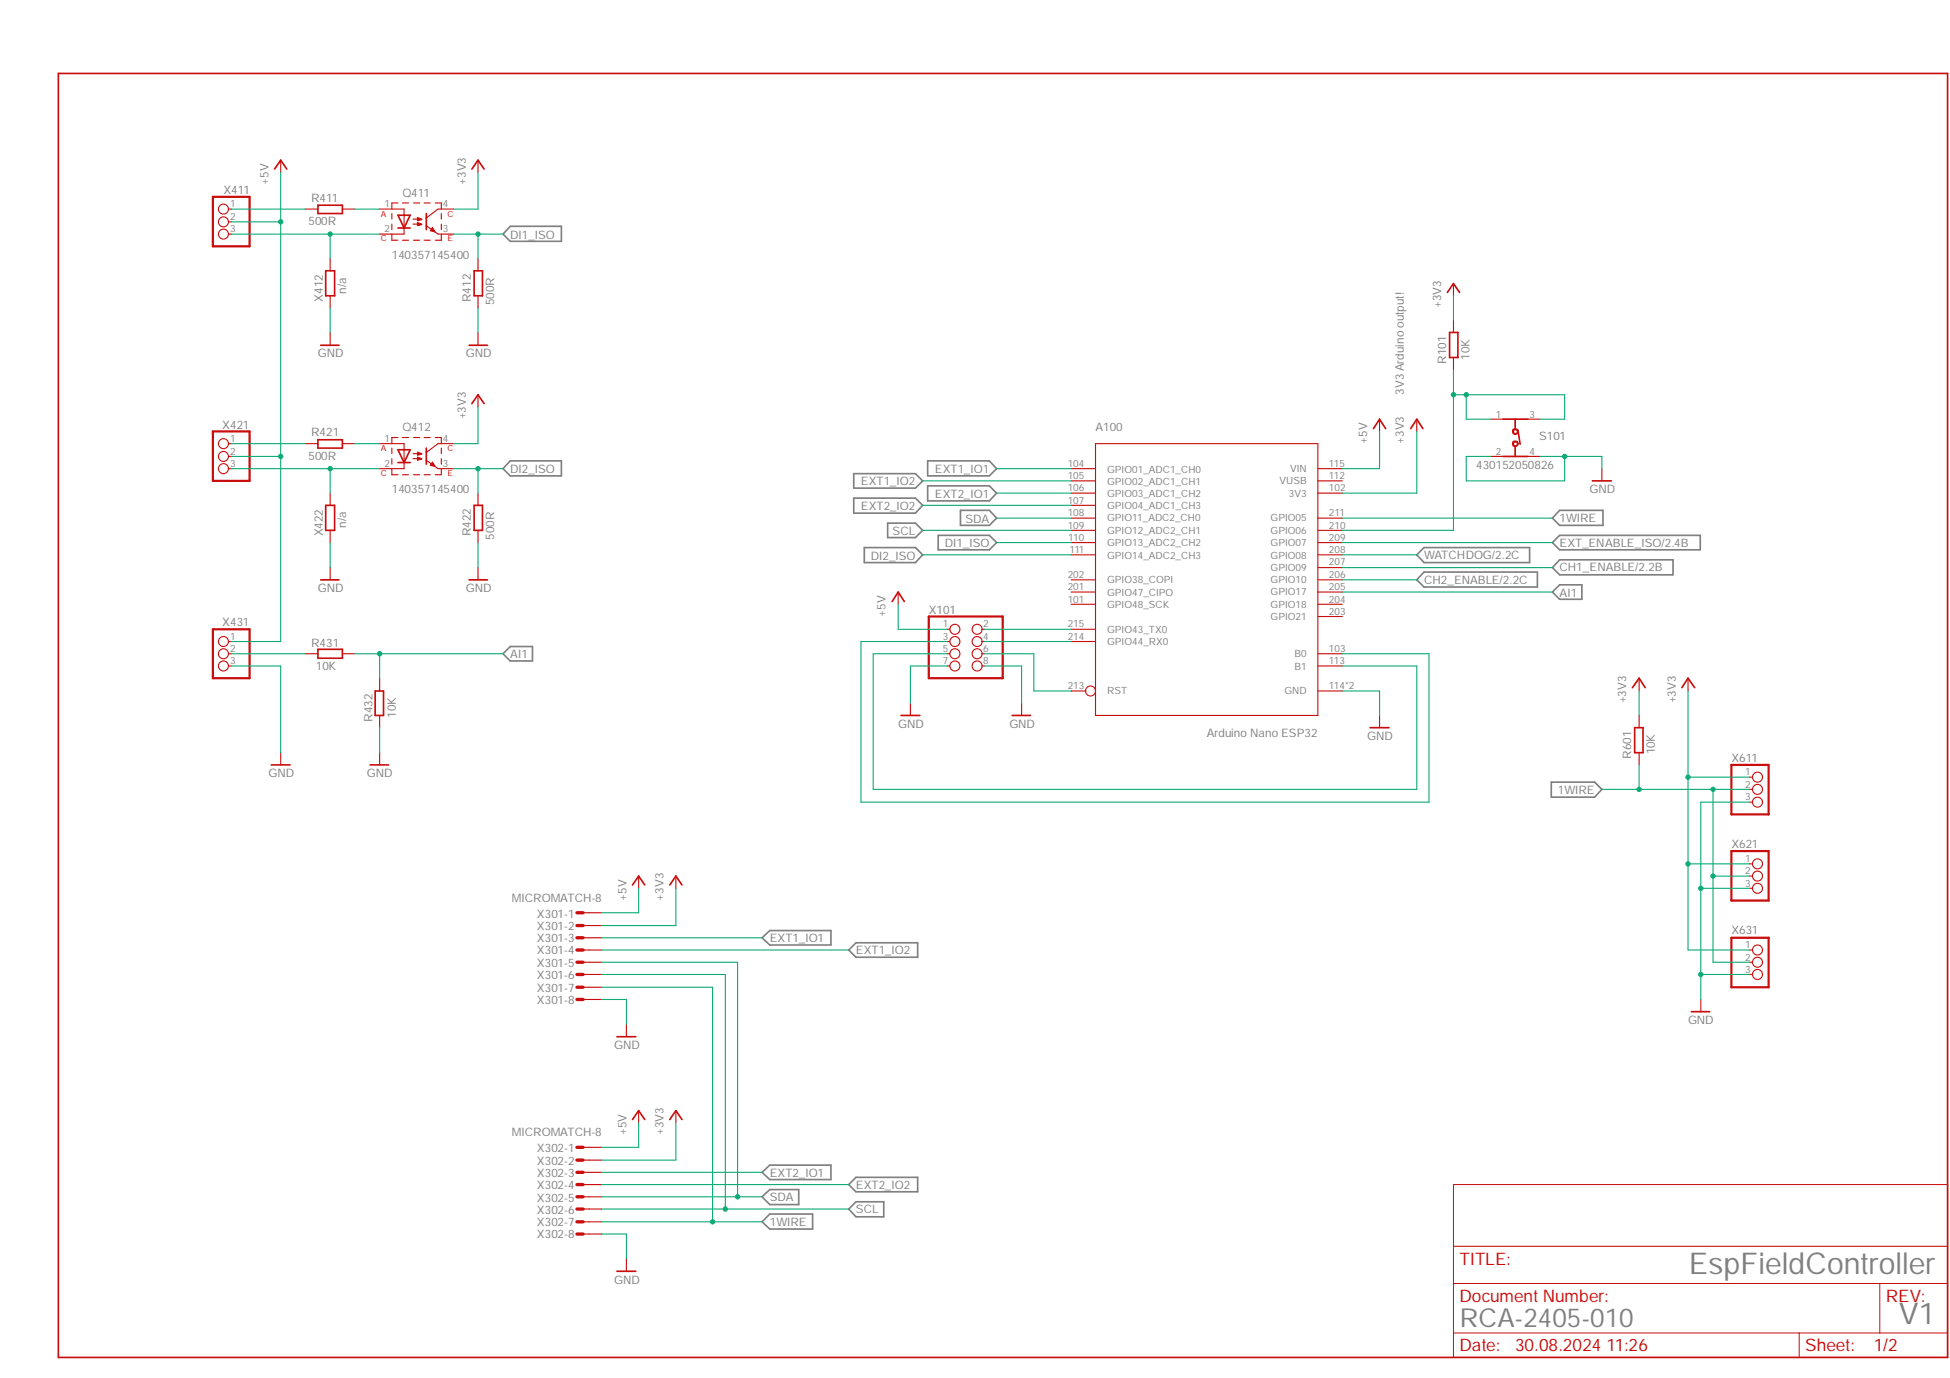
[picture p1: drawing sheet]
<svg xmlns="http://www.w3.org/2000/svg" width="297mm" height="210mm" viewBox="0 0 297 210" stroke-linecap="round" stroke-linejoin="round" font-family="sans-serif">
<path d="M8.5 10.9l288.5 196.4M297 10.9l-288.5 196.4" fill="none" stroke="#fff" stroke-width=".15"/>
<g fill="none" stroke="#808080" stroke-width=".25">
<path d="M77.7 34.5h7.8v2.3h-7.8l-1.1-1.1zM77.7 70.2h7.8v2.3h-7.8l-1.1-1.1zM130 75.9h9.4l1.1 1.1-1.1 1.2h-9.4zM130 72.2h9.4l1.1 1.1-1.1 1.1h-9.4zM135.2 79.7h4.2l1.1 1.1-1.1 1.1h-4.2zM141.3 70.2h9.4l1.1 1.2-1.1 1.1h-9.4zM141.3 74h9.4l1.1 1.1-1.1 1.2h-9.4zM146.3 77.7h4.4l1.1 1.2-1.1 1.1h-4.4zM237.6 77.7h6.6v2.3h-6.6l-1.1-1.1zM76.6 99.6l1.1-1.1h3.4v2.2h-3.4zM131.7 83.4h7.7l1.1 1.1-1.1 1.2h-7.7zM142.9 81.5h7.8l1.1 1.1-1.1 1.1h-7.8z"/>
<path d="M215.8 84.5l1.1-1.1h16.1v2.3h-16.1zM216.9 87.1h17.3v2.3h-17.3l-1.1-1.1zM236.5 82.6l1.1-1.1h21.4v2.2h-21.4zM237.6 85.3h17.2v2.3h-17.2l-1.1-1.1zM237.6 89.1h3.4v2.2h-3.4l-1.1-1.1zM236.3 119.1h6.6l1.1 1.1-1.1 1.2h-6.6zM116.1 142.8l1.2-1.1h9.3v2.2h-9.3zM129.3 144.7l1.1-1.1h9.4v2.2h-9.4zM116.1 178.6l1.2-1.1h9.3v2.2h-9.3zM130.4 179.3h9.4v2.2h-9.4l-1.1-1.1zM116.1 182.3l1.2-1.1h4.4v2.3h-4.4zM117.3 184.9h6.5v2.3h-6.5l-1.2-1.1z"/>
<path d="M130.4 183.1h4.2v2.2h-4.2l-1.1-1.1z"/>
</g>
<path d="M8.9 11.2h287.8v195.6h-287.8zM228.9 69.5h3.8M228.9 63.9h3.8M230.8 63.9v1.4M230.8 68.1v1.4M231.2 65.5l.4 2.2" fill="none" stroke="#c90d0c" stroke-width=".25"/>
<path d="M221.4 180.4h75.3v26.4h-75.3zM221.4 195.5h75.3M221.4 189.8h75.3M286.3 195.5v7.5M221.4 203h75.3M274.1 203v3.8" fill="none" stroke="#c90d0c" stroke-width=".15"/>
<path d="M227.1 69.5h1.8M227.1 63.9h1.8M232.7 69.5h1.9M232.7 63.9h1.9" fill="none" stroke="#c90d0c" stroke-width=".17"/>
<path d="M230.5 65.4l.3-.1 .3 .1 .2 .3-.2 .4-.3 .1-.3-.1-.1-.4h.1l.1-.2h.2h.3v.2v.3l-.3 .1-.2-.1-.1-.3h-.1z" fill-rule="evenodd" fill="#c90d0c"/>
<path d="M230.5 65.4l.3-.1 .3 .1 .2 .3-.2 .4-.3 .1-.3-.1-.1-.4h.1l.1-.2h.2h.3v.2v.3l-.3 .1-.2-.1-.1-.3h-.1z" fill="none" stroke="#c90d0c" stroke-width=".15"/>
<path d="M230.5 67.2h.3h.3l.2 .4-.2 .3-.3 .2-.3-.2-.1-.3h.1l.1-.2 .2-.1 .3 .1v.2v.2l-.3 .1-.2-.1-.1-.2h-.1z" fill-rule="evenodd" fill="#c90d0c"/>
<path d="M230.5 67.2h.3h.3l.2 .4-.2 .3-.3 .2-.3-.2-.1-.3h.1l.1-.2 .2-.1 .3 .1v.2v.2l-.3 .1-.2-.1-.1-.2h-.1z" fill="none" stroke="#c90d0c" stroke-width=".15"/>
<g fill="none" stroke="#c90d0c" stroke-width=".17">
<path d="M59.7 31.8h1.9v3.9h-1.9M59.7 32.5v.9M59.7 34.1v.9M59.7 35.7v.9h.9M60.6 30.9h-.9v.9M61.3 36.6h.9M61.3 30.9h.9M62.9 33.4h.9M62.9 34.1h.9M63 36.6h.9M63 30.9h.9M64.6 36.6h.9"/>
<path d="M64.6 30.9h.9M64.9 34.4l1.8 1.3h.5M66.3 30.9h.9v.9M67.2 31.8h-.5l-1.8 1.4M67.2 35.7v.9h-.9M67.2 32.5v.9M67.2 34.1v.9M163.2 71.4h3.7M163.2 73.3h3.7M163.2 75.1h3.7M163.2 77h3.7M163.2 78.9h3.7"/>
<path d="M166.9 67.6h33.8v41.4h-33.8zM200.7 71.4h3.8M200.7 73.3h3.8M200.7 75.1h3.8M200.7 78.9h3.8M163.2 80.8h3.7M163.2 82.6h3.7M163.2 84.5h3.7M163.2 88.3h3.7M163.2 90.2h3.7M163.2 92h3.7M163.2 95.9h3.7"/>
<path d="M163.2 97.7h3.7M200.7 80.8h3.8M200.7 82.6h3.8M200.7 84.5h3.8M200.7 88.3h3.8M200.7 90.2h3.8M200.7 92h3.8M200.7 86.5h3.8M200.7 93.9h3.8M200.7 99.6h3.8M163.2 105.3h2.2M200.7 105.3h3.8"/>
<path d="M200.7 101.4h3.8M210.1 109v1.8"/>
<circle cx="166.1" cy="105.3" r=".76"/>
</g>
<path d="M60.6 32.8h1.9l-.9 1.9zM60.6 34.7h1.9M64.9 32.5v2.5M208.7 110.8h2.9" fill="none" stroke="#c90d0c" stroke-width=".25"/>
<path d="M65.9 34.6l.4 .7-.8-.1z" fill-rule="evenodd" fill="#c90d0c"/>
<path d="M65.9 34.6l.4 .7-.8-.1z" fill="none" stroke="#c90d0c" stroke-width=".15"/>
<path d="M63.6 33.1l.7 .4-.7 .1z" fill-rule="evenodd" fill="#c90d0c"/>
<path d="M63.6 33.1l.7 .4-.7 .1z" fill="none" stroke="#c90d0c" stroke-width=".15"/>
<path d="M63.6 33.9l.7 .3-.7 .2z" fill-rule="evenodd" fill="#c90d0c"/>
<path d="M63.6 33.9l.7 .3-.7 .2z" fill="none" stroke="#c90d0c" stroke-width=".15"/>
<g fill="none" stroke="#c90d0c" stroke-width=".17">
<path d="M57.8 31.8h1.9M57.8 35.7h1.9M67.2 31.8h1.9M67.2 35.7h1.9M59.7 67.6h1.9v3.8h-1.9M59.7 68.3v.8M59.7 69.9v.8M59.7 71.5v.8h.9M60.6 66.6h-.9v.9M61.3 72.3h.9M61.3 66.6h.9M62.9 69.1h.9"/>
<path d="M62.9 69.9h.9M63 72.3h.9M63 66.6h.9M64.6 72.3h.9M64.6 66.6h.9M64.9 70.1l1.8 1.3h.5M66.3 66.6h.9v.9M67.2 67.6h-.5l-1.8 1.3M67.2 71.5v.8h-.9M67.2 68.3v.8M67.2 69.9v.8"/>
</g>
<path d="M60.6 68.5h1.9l-.9 2zM60.6 70.5h1.9M64.9 68.3v2.4" fill="none" stroke="#c90d0c" stroke-width=".25"/>
<path d="M65.9 70.4l.4 .6-.8-.1z" fill-rule="evenodd" fill="#c90d0c"/>
<path d="M65.9 70.4l.4 .6-.8-.1z" fill="none" stroke="#c90d0c" stroke-width=".15"/>
<path d="M63.6 68.8l.7 .4-.7 .2z" fill-rule="evenodd" fill="#c90d0c"/>
<path d="M63.6 68.8l.7 .4-.7 .2z" fill="none" stroke="#c90d0c" stroke-width=".15"/>
<path d="M63.6 69.6l.7 .3-.7 .2z" fill-rule="evenodd" fill="#c90d0c"/>
<path d="M63.6 69.6l.7 .3-.7 .2z" fill="none" stroke="#c90d0c" stroke-width=".15"/>
<g fill="none" stroke="#c90d0c" stroke-width=".17">
<path d="M34.8 31.8h.4M34.8 33.8h.4M34.8 35.7h.4M42.8 24.4v1.9M46.5 31.8h1.9M50.3 39.4v1.8M52.2 31.8h1.8M72.8 24.4v1.9M72.8 39.4v1.8M50.3 45.1v1.8M50.3 50.6v2M72.8 45.1v1.8"/>
<path d="M72.8 50.6v2M221.4 43.2v1.9M221.4 48.8v1.8M221.4 54.5v1.8M34.8 67.6h.4M34.8 71.4h.4M34.8 69.5h.4M46.5 67.6h1.9M50.3 75.1v1.9M52.2 67.6h1.8M57.8 67.6h1.9M57.8 71.4h1.9"/>
<path d="M67.2 67.6h1.9M67.2 71.4h1.9M72.8 60.1v1.9M72.8 75.1v1.9M210.1 63.9v1.8M215.8 63.9v1.8M244 71.4v1.9M34.8 97.7h.4M34.8 99.6h.4M46.5 99.6h1.9M50.3 80.8v1.8M50.3 86.5v1.8"/>
<path d="M52.2 99.6h1.8M72.8 80.8v1.8M72.8 86.5v1.8M136.8 90.2v1.8M144.3 97.7h.4M144.3 99.6h.4M144.3 95.9h.4M149.5 97.7h.4M149.5 99.6h.4M149.5 95.9h.4M34.8 101.4h.4M42.8 114.7v1.8"/>
<path d="M57.8 103.3v2M57.8 109v1.8M57.8 114.7v1.8M138.7 107.1v1.9M144.3 101.4h.4M149.5 101.4h.4M155.6 107.1v1.9M249.7 103.3v2M249.7 109v1.8M249.7 114.7v1.8M257.1 103.3v2M266.5 118.4h.5"/>
<path d="M88.8 139h2.8M97.3 133.4v1.9M103 133.4v1.9M266.5 120.2h.5M266.5 122.2h.5M266.5 131.6h.5M266.5 133.4h.5M266.5 135.3h.5M88.8 141h2.8M88.8 142.8h2.8M88.8 144.7h2.8M88.8 146.6h2.8"/>
<path d="M88.8 148.4h2.8M88.8 150.4h2.8M88.8 152.2h2.8M95.4 156v1.9M259.1 152.2v1.9M266.5 144.7h.5M266.5 146.6h.5M266.5 148.4h.5M88.8 174.8h2.8M88.8 176.7h2.8M88.8 178.6h2.8M97.3 169.2v1.8"/>
<path d="M103 169.2v1.8M88.8 180.4h2.8M88.8 182.3h2.8M88.8 184.2h2.8M88.8 186.1h2.8M88.8 188h2.8M95.4 191.7v1.9"/>
<circle cx="34" cy="31.8" r=".76"/>
<circle cx="34" cy="33.8" r=".76"/>
<circle cx="34" cy="35.7" r=".76"/>
<circle cx="34" cy="67.6" r=".76"/>
<circle cx="34" cy="69.5" r=".76"/>
<circle cx="34" cy="71.4" r=".76"/>
<circle cx="34" cy="97.7" r=".76"/>
<circle cx="34" cy="99.6" r=".76"/>
<circle cx="145.5" cy="97.7" r=".76"/>
<circle cx="145.5" cy="99.6" r=".76"/>
<circle cx="145.5" cy="95.9" r=".76"/>
<circle cx="148.8" cy="95.9" r=".76"/>
<circle cx="148.8" cy="97.7" r=".76"/>
<circle cx="148.8" cy="99.6" r=".76"/>
<circle cx="34" cy="101.4" r=".76"/>
<circle cx="145.5" cy="101.4" r=".76"/>
<circle cx="148.8" cy="101.4" r=".76"/>
<circle cx="267.7" cy="118.4" r=".76"/>
<circle cx="267.7" cy="133.4" r=".76"/>
<circle cx="267.7" cy="131.6" r=".76"/>
<circle cx="267.7" cy="120.2" r=".76"/>
<circle cx="267.7" cy="122.2" r=".76"/>
<circle cx="267.7" cy="135.3" r=".76"/>
<circle cx="267.7" cy="144.7" r=".76"/>
<circle cx="267.7" cy="148.4" r=".76"/>
<circle cx="267.7" cy="146.6" r=".76"/>
</g>
<g fill="none" stroke="#c90d0c" stroke-width=".25">
<path d="M41.8 25.8l1-1.4 .9 1.4M48.4 31.3h3.8v1.2h-3.8zM71.9 25.8l.9-1.4 .9 1.4M48.9 52.6h2.7M49.6 41.2h1.4v3.9h-1.4zM71.5 52.6h2.8M72.2 41.2h1.3v3.9h-1.3zM220.5 44.5l.9-1.3 .9 1.3M220.8 50.6h1.3v3.9h-1.3zM48.4 67h3.8v1.3h-3.8zM49.6 77h1.4v3.8h-1.4zM71.9 61.5l.9-1.4 .9 1.4"/>
<path d="M72.2 77h1.3v3.8h-1.3zM209.2 65.3l.9-1.4 1 1.4M214.9 65.3l.9-1.4 .9 1.4M242.6 73.3h2.8M48.4 98.9h3.8v1.4h-3.8zM48.9 88.3h2.7M71.5 88.3h2.8M135.9 91.6l.9-1.4 1 1.4M41.3 116.5h2.9M56.4 116.5h2.8M57.1 105.3h1.3v3.7h-1.3zM137.2 109h2.9"/>
<path d="M154.2 109h2.8M248.7 104.7l1-1.4 .9 1.4M249 110.8h1.3v3.9h-1.3zM256.2 104.7l.9-1.4 1 1.4M96.4 134.8l.9-1.4 .9 1.4M102 134.8l1-1.4 .9 1.4M94 157.9h2.9M257.6 154.1h2.8M96.4 170.5l.9-1.3 .9 1.3M102 170.5l1-1.3 .9 1.3M94 193.6h2.9"/>
</g>
<g fill="none" stroke="#c90d0c" stroke-width=".51">
<path d="M87.9 139h.9M87.9 141h.9M87.9 142.8h.9M87.9 144.7h.9M87.9 146.6h.9M87.9 148.4h.9M87.9 150.4h.9M87.9 152.2h.9M87.9 174.8h.9M87.9 176.7h.9M87.9 178.6h.9M87.9 180.4h.9"/>
<path d="M87.9 182.3h.9M87.9 184.2h.9M87.9 186.1h.9M87.9 188h.9"/>
</g>
<path d="M32.4 30h5.6v7.5h-5.6zM32.4 65.7h5.6v7.6h-5.6zM32.4 95.9h5.6v7.4h-5.6zM141.5 93.9h11.2v9.4h-11.2zM263.7 116.5h5.7v7.6h-5.7zM263.7 129.6h5.7v7.6h-5.7zM263.7 142.8h5.7v7.6h-5.7z" fill="none" stroke="#c90d0c" stroke-width=".34"/>
<path d="M50.3 46.9v3.7M72.8 46.9v3.7M227.1 69.5h-3.7v3.8h14.9v-3.8M234.6 69.5h9.4v1.9M50.3 82.6v3.9M72.8 82.6v3.9M35.2 101.4h7.6v13.3M57.8 110.8v3.9M204.5 105.3h5.6v3.7M91.6 152.2h3.8v3.8M91.6 188h3.8v3.7" fill="none" stroke="#0dab76" stroke-width=".17"/>
<circle cx="238.3" cy="69.5" r=".33" fill="#0dab76"/>
<circle cx="238.3" cy="69.5" r=".33" fill="none" stroke="#0dab76" stroke-width=".15"/>
<path d="M149.9 101.4h5.7v5.7M259.1 135.3h7.4M266.5 122.2h-7.4v30M259.1 148.4h7.4" fill="none" stroke="#0dab76" stroke-width=".17"/>
<circle cx="259.1" cy="135.3" r=".33" fill="#0dab76"/>
<circle cx="259.1" cy="135.3" r=".33" fill="none" stroke="#0dab76" stroke-width=".15"/>
<circle cx="259.1" cy="148.4" r=".33" fill="#0dab76"/>
<circle cx="259.1" cy="148.4" r=".33" fill="none" stroke="#0dab76" stroke-width=".15"/>
<path d="M54 31.8h3.8M54 67.6h3.8M69.1 71.4h7.5M72.8 71.4v3.7M144.3 101.4h-5.6v5.7" fill="none" stroke="#0dab76" stroke-width=".17"/>
<circle cx="72.8" cy="71.4" r=".33" fill="#0dab76"/>
<circle cx="72.8" cy="71.4" r=".33" fill="none" stroke="#0dab76" stroke-width=".15"/>
<path d="M69.1 35.7h7.5M72.8 35.7v3.7M140.5 84.5h22.7" fill="none" stroke="#0dab76" stroke-width=".17"/>
<circle cx="72.8" cy="35.7" r=".33" fill="#0dab76"/>
<circle cx="72.8" cy="35.7" r=".33" fill="none" stroke="#0dab76" stroke-width=".15"/>
<path d="M72.8 26.3v5.5h-3.7M221.4 45.1v3.7M72.8 62v5.6h-3.7M215.8 65.7v9.4h-11.3M151.8 82.6h11.4M257.1 105.3v39.4h9.4M257.1 118.4h9.4M103 135.3v5.7h-11.4M257.1 131.6h9.4M103 171v5.7h-11.4" fill="none" stroke="#0dab76" stroke-width=".17"/>
<circle cx="257.1" cy="118.4" r=".33" fill="#0dab76"/>
<circle cx="257.1" cy="118.4" r=".33" fill="none" stroke="#0dab76" stroke-width=".15"/>
<circle cx="257.1" cy="131.6" r=".33" fill="#0dab76"/>
<circle cx="257.1" cy="131.6" r=".33" fill="none" stroke="#0dab76" stroke-width=".15"/>
<path d="M35.2 71.4h22.6M50.3 71.4v3.7M249.7 105.3v3.7" fill="none" stroke="#0dab76" stroke-width=".17"/>
<circle cx="50.3" cy="71.4" r=".33" fill="#0dab76"/>
<circle cx="50.3" cy="71.4" r=".33" fill="none" stroke="#0dab76" stroke-width=".15"/>
<path d="M35.2 35.7h22.6M50.3 35.7v3.7" fill="none" stroke="#0dab76" stroke-width=".17"/>
<circle cx="50.3" cy="35.7" r=".33" fill="#0dab76"/>
<circle cx="50.3" cy="35.7" r=".33" fill="none" stroke="#0dab76" stroke-width=".15"/>
<path d="M35.2 31.8h11.3M35.2 33.8h7.6M42.8 26.3v71.4h-7.6M35.2 67.6h11.3M35.2 69.5h7.6M210.1 65.7v5.7h-5.6M204.5 84.5h11.3M204.5 86.5h32M204.5 88.3h11.3M204.5 82.6h32M97.3 135.3v3.7h-5.7M97.3 171v3.8h-5.7" fill="none" stroke="#0dab76" stroke-width=".17"/>
<circle cx="42.8" cy="33.8" r=".33" fill="#0dab76"/>
<circle cx="42.8" cy="33.8" r=".33" fill="none" stroke="#0dab76" stroke-width=".15"/>
<circle cx="42.8" cy="69.5" r=".33" fill="#0dab76"/>
<circle cx="42.8" cy="69.5" r=".33" fill="none" stroke="#0dab76" stroke-width=".15"/>
<path d="M136.8 92v3.9h7.5M91.6 148.4h18.9v35.8M91.6 184.2h37.7" fill="none" stroke="#0dab76" stroke-width=".17"/>
<circle cx="110.5" cy="184.2" r=".33" fill="#0dab76"/>
<circle cx="110.5" cy="184.2" r=".33" fill="none" stroke="#0dab76" stroke-width=".15"/>
<path d="M140.5 80.8h22.7M91.6 146.6h20.8v35.7M91.6 182.3h24.5" fill="none" stroke="#0dab76" stroke-width=".17"/>
<circle cx="112.4" cy="182.3" r=".33" fill="#0dab76"/>
<circle cx="112.4" cy="182.3" r=".33" fill="none" stroke="#0dab76" stroke-width=".15"/>
<path d="M151.8 78.9h11.4M91.6 150.4h16.9v35.7M91.6 186.1h24.5" fill="none" stroke="#0dab76" stroke-width=".17"/>
<circle cx="108.5" cy="186.1" r=".33" fill="#0dab76"/>
<circle cx="108.5" cy="186.1" r=".33" fill="none" stroke="#0dab76" stroke-width=".15"/>
<path d="M204.5 78.9h32M249.7 120.2h16.8M260.9 120.2v26.4h5.6M260.9 133.4h5.6" fill="none" stroke="#0dab76" stroke-width=".17"/>
<circle cx="260.9" cy="133.4" r=".33" fill="#0dab76"/>
<circle cx="260.9" cy="133.4" r=".33" fill="none" stroke="#0dab76" stroke-width=".15"/>
<circle cx="260.9" cy="120.2" r=".33" fill="#0dab76"/>
<circle cx="260.9" cy="120.2" r=".33" fill="none" stroke="#0dab76" stroke-width=".15"/>
<path d="M249.7 116.5v3.7h-5.7" fill="none" stroke="#0dab76" stroke-width=".17"/>
<circle cx="249.7" cy="120.2" r=".33" fill="#0dab76"/>
<circle cx="249.7" cy="120.2" r=".33" fill="none" stroke="#0dab76" stroke-width=".15"/>
<path d="M140.5 77h22.7M140.5 73.3h22.7M151.8 71.4h11.4M151.8 75.1h11.4M35.2 99.6h11.3M54 99.6h22.6M57.8 99.6v3.7M91.6 142.8h24.5M91.6 144.7h37.7M91.6 178.6h24.5M91.6 180.4h37.7" fill="none" stroke="#0dab76" stroke-width=".17"/>
<circle cx="57.8" cy="99.6" r=".33" fill="#0dab76"/>
<circle cx="57.8" cy="99.6" r=".33" fill="none" stroke="#0dab76" stroke-width=".15"/>
<path d="M221.4 56.3v24.5h-16.9M221.4 60.1h16.9v3.8h-3.7M223.4 60.1v3.8h3.7M144.3 99.6h-11.3v20.6h82.8v-18.8h-11.3M144.3 97.7h-13.2v24.5h86.6v-22.6h-13.2M204.5 90.2h32" fill="none" stroke="#0dab76" stroke-width=".17"/>
<circle cx="221.4" cy="60.1" r=".33" fill="#0dab76"/>
<circle cx="221.4" cy="60.1" r=".33" fill="none" stroke="#0dab76" stroke-width=".15"/>
<circle cx="223.4" cy="60.1" r=".33" fill="#0dab76"/>
<circle cx="223.4" cy="60.1" r=".33" fill="none" stroke="#0dab76" stroke-width=".15"/>
<path d="M149.9 95.9h13.3M149.9 97.7h13.3M149.9 99.6h7.6v5.7h5.7" fill="none" stroke="#0dab76" stroke-width=".17"/>
<g font-size="4.6" fill="#808080">
<text x="257.2" y="194.1">EspFieldController</text>
<text x="289.2" y="201.6">V1</text>
</g>
<text font-size="4" fill="#808080" x="222.3" y="202.1">RCA-2405-010</text>
<g font-size="2.6" fill="#c90d0c">
<text x="222.3" y="192.6">TITLE:</text>
<text x="222.3" y="198.3">Document Number:</text>
<text x="287.3" y="198.3">REV:</text>
<text x="222.3" y="205.8">Date:</text>
<text x="230.8" y="205.8">30.08.2024 11:26</text>
<text x="275" y="205.8">Sheet:</text>
<text x="285.4" y="205.8">1/2</text>
</g>
<g font-size="1.8" fill="#808080">
<text x="34" y="29.6">X411</text>
<text x="40.9" y="28.1" transform="rotate(-90 40.9 28.1)">+5V</text>
<text x="61.3" y="30">Q411</text>
<text x="71" y="28.1" transform="rotate(-90 71 28.1)">+3V3</text>
<text x="47" y="34.3">500R</text>
<text x="47.4" y="30.7">R411</text>
<text x="59.7" y="39.4">140357145400</text>
<text x="77.7" y="36.3">DI1_ISO</text>
<text x="49.2" y="46" transform="rotate(-90 49.2 46)">X412</text>
<text x="52.7" y="44.7" transform="rotate(-90 52.7 44.7)">n/a</text>
<text x="71.7" y="46" transform="rotate(-90 71.7 46)">R412</text>
<text x="75.3" y="46.5" transform="rotate(-90 75.3 46.5)">500R</text>
<text x="219.5" y="46.9" transform="rotate(-90 219.5 46.9)">+3V3</text>
<text x="48.4" y="54.5">GND</text>
<text x="71" y="54.5">GND</text>
<text x="220.3" y="55.4" transform="rotate(-90 220.3 55.4)">R101</text>
<text x="223.9" y="54.8" transform="rotate(-90 223.9 54.8)">10K</text>
<text x="33.9" y="65.3">X421</text>
<text x="61.3" y="65.7">Q412</text>
<text x="71" y="63.9" transform="rotate(-90 71 63.9)">+3V3</text>
<text x="166.9" y="65.7">A100</text>
<text x="213.9" y="60.1" transform="rotate(-90 213.9 60.1)">3V3 Arduino output!</text>
<text x="47" y="70">500R</text>
<text x="47.4" y="66.5">R421</text>
<text x="208.3" y="67.6" transform="rotate(-90 208.3 67.6)">+5V</text>
<text x="213.9" y="67.6" transform="rotate(-90 213.9 67.6)">+3V3</text>
<text x="224.9" y="71.4">430152050826</text>
<text x="234.4" y="67.1">S101</text>
<text x="59.7" y="75.1">140357145400</text>
<text x="77.7" y="72.1">DI2_ISO</text>
<text x="131.1" y="77.7">EXT2_IO2</text>
<text x="131.1" y="73.9">EXT1_IO2</text>
<text x="142.4" y="72.1">EXT1_IO1</text>
<text x="142.4" y="75.8">EXT2_IO1</text>
<text x="242.1" y="75.1">GND</text>
<text x="49.2" y="81.7" transform="rotate(-90 49.2 81.7)">X422</text>
<text x="52.7" y="80.4" transform="rotate(-90 52.7 80.4)">n/a</text>
<text x="71.7" y="81.7" transform="rotate(-90 71.7 81.7)">R422</text>
<text x="75.3" y="82.2" transform="rotate(-90 75.3 82.2)">500R</text>
<text x="136" y="81.5">SCL</text>
<text x="143.9" y="83.3">DI1_ISO</text>
<text x="147.1" y="79.6">SDA</text>
<text x="237.6" y="83.3">EXT_ENABLE_ISO/2.4B</text>
<text x="237.6" y="79.5">1WIRE</text>
<text x="132.7" y="85.3">DI2_ISO</text>
<text x="216.9" y="85.2">WATCHDOG/2.2C</text>
<text x="216.9" y="89">CH2_ENABLE/2.2C</text>
<text x="237.6" y="87.1">CH1_ENABLE/2.2B</text>
<text x="33.9" y="95.3">X431</text>
<text x="48.4" y="90.2">GND</text>
<text x="71" y="90.2">GND</text>
<text x="134.9" y="93.9" transform="rotate(-90 134.9 93.9)">+5V</text>
<text x="141.5" y="93.5">X101</text>
<text x="237.6" y="90.9">AI1</text>
<text x="47.4" y="98.5">R431</text>
<text x="77.7" y="100.3">AI1</text>
<text x="48.1" y="102">10K</text>
<text x="247.7" y="107.1" transform="rotate(-90 247.7 107.1)">+3V3</text>
<text x="255.3" y="107.1" transform="rotate(-90 255.3 107.1)">+3V3</text>
<text x="56.7" y="109.9" transform="rotate(-90 56.7 109.9)">R432</text>
<text x="60.3" y="109.3" transform="rotate(-90 60.3 109.3)">10K</text>
<text x="136.8" y="110.8">GND</text>
<text x="153.8" y="110.8">GND</text>
<text x="183.8" y="112.2">Arduino Nano ESP32</text>
<text x="208.3" y="112.7">GND</text>
<text x="40.9" y="118.4">GND</text>
<text x="55.9" y="118.4">GND</text>
<text x="248.5" y="115.6" transform="rotate(-90 248.5 115.6)">R601</text>
<text x="252.1" y="114.9" transform="rotate(-90 252.1 114.9)">10K</text>
<text x="263.7" y="116">X611</text>
<text x="237.3" y="121">1WIRE</text>
<text x="263.7" y="129.2">X621</text>
<text x="78" y="137.3">MICROMATCH-8</text>
<text x="95.4" y="137.2" transform="rotate(-90 95.4 137.2)">+5V</text>
<text x="101.1" y="137.2" transform="rotate(-90 101.1 137.2)">+3V3</text>
<text x="81.8" y="139.8">X301-1</text>
<text x="81.8" y="141.7">X301-2</text>
<text x="81.8" y="143.5">X301-3</text>
<text x="117.3" y="143.5">EXT1_IO1</text>
<text x="263.7" y="142.3">X631</text>
<text x="81.8" y="145.4">X301-4</text>
<text x="81.8" y="147.3">X301-5</text>
<text x="81.8" y="149.2">X301-6</text>
<text x="130.4" y="145.4">EXT1_IO2</text>
<text x="81.8" y="151.1">X301-7</text>
<text x="81.8" y="152.9">X301-8</text>
<text x="257.1" y="156">GND</text>
<text x="93.6" y="159.8">GND</text>
<text x="78" y="173.1">MICROMATCH-8</text>
<text x="95.4" y="172.9" transform="rotate(-90 95.4 172.9)">+5V</text>
<text x="101.1" y="172.9" transform="rotate(-90 101.1 172.9)">+3V3</text>
<text x="81.8" y="175.5">X302-1</text>
<text x="81.8" y="177.4">X302-2</text>
<text x="81.8" y="179.3">X302-3</text>
<text x="117.3" y="179.3">EXT2_IO1</text>
<text x="81.8" y="181.1">X302-4</text>
<text x="81.8" y="183.1">X302-5</text>
<text x="81.8" y="184.9">X302-6</text>
<text x="117.3" y="183">SDA</text>
<text x="130.4" y="184.8">SCL</text>
<text x="130.4" y="181.1">EXT2_IO2</text>
<text x="81.8" y="186.8">X302-7</text>
<text x="81.8" y="188.7">X302-8</text>
<text x="117.3" y="186.7">1WIRE</text>
<text x="93.6" y="195.5">GND</text>
</g>
<g font-size="1.5" fill="#808080">
<text x="35.1" y="31.6">1</text>
<text x="35.1" y="33.5">2</text>
<text x="35.1" y="35.4">3</text>
<text x="58.6" y="31.6">1</text>
<text x="58.6" y="35.4">2</text>
<text x="67.5" y="35.4">3</text>
<text x="67.5" y="31.6">4</text>
<text x="227.8" y="63.6">1</text>
<text x="233" y="63.6">3</text>
<text x="35.1" y="67.3">1</text>
<text x="35.1" y="69.3">2</text>
<text x="35.1" y="71.1">3</text>
<text x="58.6" y="67.3">1</text>
<text x="58.6" y="71.1">2</text>
<text x="67.5" y="71.1">3</text>
<text x="67.5" y="67.3">4</text>
<text x="162.6" y="71.1">104</text>
<text x="168.7" y="72">GPIO01_ADC1_CH0</text>
<text x="196.5" y="71.9">VIN</text>
<text x="202.4" y="71.1">115</text>
<text x="227.8" y="69.3">2</text>
<text x="233" y="69.3">4</text>
<text x="162.6" y="73">105</text>
<text x="162.6" y="74.9">106</text>
<text x="162.6" y="76.7">107</text>
<text x="168.7" y="73.8">GPIO02_ADC1_CH1</text>
<text x="168.7" y="75.7">GPIO03_ADC1_CH2</text>
<text x="168.7" y="77.6">GPIO04_ADC1_CH3</text>
<text x="194.9" y="73.8">VUSB</text>
<text x="196.3" y="75.7">3V3</text>
<text x="202.4" y="73">112</text>
<text x="202.4" y="74.9">102</text>
<text x="162.6" y="78.7">108</text>
<text x="162.6" y="80.5">109</text>
<text x="162.7" y="82.4">110</text>
<text x="168.7" y="79.4">GPIO11_ADC2_CH0</text>
<text x="168.7" y="81.4">GPIO12_ADC2_CH1</text>
<text x="168.7" y="83.2">GPIO13_ADC2_CH2</text>
<text x="193.5" y="79.4">GPIO05</text>
<text x="193.5" y="81.3">GPIO06</text>
<text x="193.5" y="83.2">GPIO07</text>
<text x="202.4" y="78.7">211</text>
<text x="202.4" y="80.5">210</text>
<text x="202.4" y="82.4">209</text>
<text x="162.6" y="88.1">202</text>
<text x="162.6" y="89.9">201</text>
<text x="162.9" y="84.3">111</text>
<text x="168.7" y="85.1">GPIO14_ADC2_CH3</text>
<text x="168.7" y="88.8">GPIO38_COPI</text>
<text x="193.5" y="85.1">GPIO08</text>
<text x="193.5" y="87">GPIO09</text>
<text x="193.5" y="88.8">GPIO10</text>
<text x="202.4" y="84.3">208</text>
<text x="202.4" y="86.1">207</text>
<text x="202.4" y="88.1">206</text>
<text x="202.4" y="89.9">205</text>
<text x="143.6" y="95.5">1</text>
<text x="149.8" y="95.5">2</text>
<text x="162.6" y="91.8">101</text>
<text x="162.6" y="95.5">215</text>
<text x="168.7" y="90.8">GPIO47_CIPO</text>
<text x="168.7" y="92.6">GPIO48_SCK</text>
<text x="193.5" y="90.7">GPIO17</text>
<text x="193.5" y="92.6">GPIO18</text>
<text x="193.5" y="94.5">GPIO21</text>
<text x="202.4" y="91.8">204</text>
<text x="202.4" y="93.7">203</text>
<text x="35.1" y="97.5">1</text>
<text x="35.1" y="99.3">2</text>
<text x="35.1" y="101.2">3</text>
<text x="143.6" y="97.5">3</text>
<text x="143.6" y="99.3">5</text>
<text x="143.6" y="101.2">7</text>
<text x="149.8" y="97.5">4</text>
<text x="149.8" y="99.3">6</text>
<text x="149.8" y="101.2">8</text>
<text x="162.6" y="97.5">214</text>
<text x="168.7" y="96.4">GPIO43_TX0</text>
<text x="168.7" y="98.2">GPIO44_RX0</text>
<text x="197.2" y="100.1">B0</text>
<text x="202.4" y="101.2">113</text>
<text x="202.4" y="99.3">103</text>
<text x="162.6" y="105">213</text>
<text x="168.7" y="105.8">RST</text>
<text x="195.7" y="105.8">GND</text>
<text x="197.2" y="102">B1</text>
<text x="202.4" y="105">114*2</text>
<text x="265.9" y="118.1">1</text>
<text x="265.9" y="120">2</text>
<text x="265.9" y="121.8">3</text>
<text x="265.9" y="131.2">1</text>
<text x="265.9" y="133.2">2</text>
<text x="265.9" y="135.1">3</text>
<text x="265.9" y="144.5">1</text>
<text x="265.9" y="146.3">2</text>
<text x="265.9" y="148.2">3</text>
</g>
<g font-size="1.3" fill="#c90d0c">
<text x="58" y="33">A</text>
<text x="68.2" y="33">C</text>
<text x="58" y="36.8">C</text>
<text x="68.2" y="36.8">E</text>
<text x="58" y="68.8">A</text>
<text x="68.2" y="68.8">C</text>
<text x="58" y="72.5">C</text>
<text x="68.2" y="72.5">E</text>
</g>
</svg>
